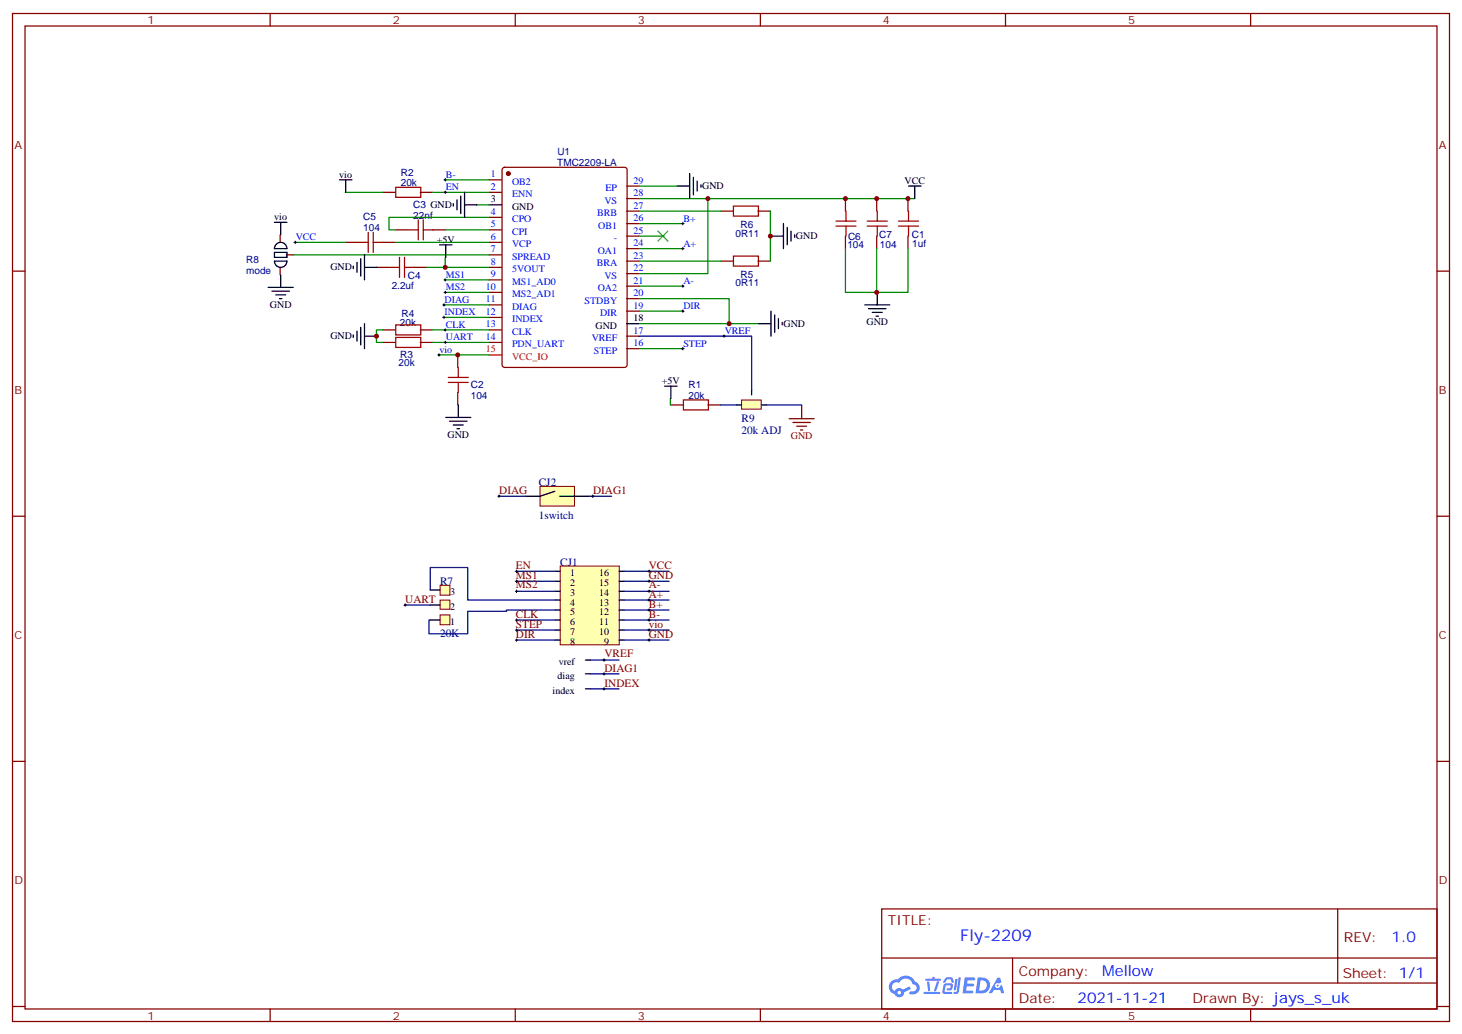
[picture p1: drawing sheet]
<svg xmlns="http://www.w3.org/2000/svg" width="412mm" height="292mm" viewBox="0 0 412 292" stroke-linecap="round" stroke-linejoin="round" font-family="sans-serif">
<g fill="none" stroke="#870000" stroke-width=".35">
<path d="M3.5 3.8h405.4v284.3h-405.4zM7.1 7.3h398.2v277.3h-398.2zM76.2 3.8v3.5M145.3 3.8v3.5M214.5 3.8v3.5M283.6 3.8v3.5M352.8 3.8v3.5M3.5 76.5h3.6M405.3 76.5h3.6M3.5 145.6h3.6M405.3 145.6h3.6M3.5 214.8h3.6"/>
<path d="M405.3 214.8h3.6M248.7 256.4h156.6v28.2h-156.6zM377.3 256.4v20.9M248.7 270.2h156.5M285.6 277.3h119.6M285.6 270.2v14.2M3.5 283.9h3.6M76.2 284.6v3.5M145.3 284.6v3.5M214.5 284.6v3.5M283.6 284.6v3.5M352.8 284.6v3.5"/>
<path d="M405.3 283.9h3.6"/>
</g>
<g fill="#5487ff">
<path d="M272.1 275.7h2.6l.3 .2-.1 .6h-2l-.1 1h1.6l.4 .4-.4 .4h-1.7l-.2 1.1 1.8 .1 .3 .3-.2 .4h-2.9z"/>
<path d="M281.4 275.8h.7l.4 1.3-.7 .3a.74 .74 0 0 0-1.1 .3 .74 .74 0 0 0 .5 1.1 .74 .74 0 0 0 .9-.7l.5-.3 .7 2.4h-.9l-.2-1h-1.9l-.5 1h-.9z"/>
<path d="M269.5 276.2h.6l-.4 2.9a.31 .31 0 0 1-.3 .3 .31 .31 0 0 1-.3-.3z"/>
<path d="M270.4 275.7h.6l-.5 4a.89 .89 0 0 1-.7 .7 .89 .89 0 0 1-.9-.3l1-.5z"/>
<path d="M266.8 275.9l.6-.2 1.2 .1 .5 1.3-.6 .1-.4-.9-1 .1a.95 .95 0 0 1-1 .8l-.1-.2z"/>
<path d="M266.4 277.6l1.8-.2a.89 .89 0 0 1 .4 1.5l-.3 .4-1 .1a.29 .29 0 0 1-.3-.4 .29 .29 0 0 1 .3-.2h.7l.2-.8h-1.4l-.4 1.8h1.9a.29 .29 0 0 1 .3 .3 .29 .29 0 0 1-.3 .3h-2l-.4-.3 .2-2.1z"/>
<path d="M260.5 279.8h4.4a.3 .3 0 0 1 .3 .3 .3 .3 0 0 1-.3 .3h-4.3z"/>
<path d="M264.3 276.9h.6l-.5 1.6a1.02 1.02 0 0 1-.7 1.2l-.2-.3z"/>
<path d="M261.5 276.9h.6l.3 2.4-.3 .3-.3-.2z"/>
<path d="M261.1 276.1h1.9l.2-.5h.5l-.1 .5h1.5a.29 .29 0 0 1 .3 .3 .29 .29 0 0 1-.3 .3h-3.9z"/>
<path d="M275.8 275.7l-.6 4.5h1.4a2.27 2.27 0 0 0 2.7-2.3 2.27 2.27 0 0 0-2.7-2.2zM276.6 276.5a1.5 1.5 0 0 1 1.8 1.6 1.5 1.5 0 0 1-1.9 1.3h-.3z"/>
<path d="M251.4 276.9a2.09 2.09 0 0 0 1 3.5 1.37 1.37 0 0 0 1.5 .9 1.37 1.37 0 0 0 1.1-1.4l2-1-.5-.7-1.8 1a1.4 1.4 0 0 0-2.3 .4 1.32 1.32 0 0 1-.6-1.9 1.32 1.32 0 0 1 1.9-.4 2.02 2.02 0 0 1 2-1.3 2.02 2.02 0 0 1 1.8 1.6 1.09 1.09 0 0 1 1.1 1.4 1.09 1.09 0 0 1-1.6 .7 .41 .41 0 0 0-.5 .3 .41 .41 0 0 0 .4 .5 1.89 1.89 0 0 0 2.4-1.2 1.89 1.89 0 0 0-1.2-2.4 2.98 2.98 0 0 0-5-.6l-1 .1zM253.2 280a.52 .52 0 0 1 1 0 .52 .52 0 0 1-1 0z"/>
<circle cx="281.4" cy="278" r=".28"/>
</g>
<path d="M152.3 137.2h9.8v5.6h-9.8z" fill="#ffffb0" stroke="#800000" stroke-width=".28"/>
<path d="M156.5 138.6l-4.2 1.4h-4.1M157.9 140h8.3" fill="none" stroke="#000" stroke-width=".35"/>
<path d="M209.2 112.8h5.5v2.6h-5.5z" fill="#ffffb0" stroke="#800000" stroke-width=".28"/>
<path d="M207.8 114.2h1.4M212 110v1.4M214.9 114.2h1.4" fill="none" stroke="#000" stroke-width=".35"/>
<g fill="#ffffb0" stroke="#800000" stroke-width=".28">
<path d="M124.1 169.3h2.8v2.6h-2.8z"/>
<path d="M124.1 173.5h2.8v2.7h-2.8z"/>
<path d="M124.1 165.1h2.8v2.8h-2.8z"/>
</g>
<path d="M121.4 174.9h2.7M121.4 170.7h2.7M121.4 166.4h2.7" fill="none" stroke="#000" stroke-width=".35"/>
<path d="M158 159.7h16.7v22.2h-16.7z" fill="#ffffb0" stroke="#800000" stroke-width=".28"/>
<g fill="none" stroke="#000" stroke-width=".35">
<path d="M95.8 50.7h3.5M97.5 50.7v3.6M127.9 57.4v.7M128.9 56.4v2.8M130 55.3v5M131 57.8h3.6M131 54.3v7M137.9 57.8h3.6M191 52.5h3.5M194.5 49v7M195.6 50v5M196.7 51.1v2.8"/>
<path d="M197.7 52.1v.7M256.3 52.5h3.5M258 52.5v3.5M77.4 71.2h3.5v1.4h-3.5zM77.4 73.7h3.5a1.76 1.76 0 0 1-1.7 1.7 1.76 1.76 0 0 1-1.8-1.7zM77.4 62.7h3.5M77.9 68.9a1.76 1.76 0 0 1 2-.4 1.76 1.76 0 0 1 1 1.6h-3.5zM79.2 62.7v3.6M79.2 77.5v3.6M99.6 75.1v.7M100.7 74v2.8M101.8 73v4.9"/>
<path d="M102.8 75.4h3.5M102.8 71.9v7.1M124 69.1h3.5M125.7 69.1v3.5M217.5 66.6h3.5M221 63.1v7M222.1 64.1v5M223.1 65.2v2.8M224.2 66.3v.7M75.7 81.1h7M76.7 82.1h4.9M77.8 83.2h2.8"/>
<path d="M78.8 84.2h.7M99.6 94.5v.7M100.7 93.4v2.8M101.8 92.4v4.9M102.8 91.3v7.1M102.8 94.8h3.5M176.7 91.3h3.6M213.9 91.3h3.6M217.5 87.8v7M218.5 88.8v5M219.6 89.9v2.8M220.6 90.9v.8"/>
<path d="M243.9 86h7.1M245 87.1h4.9M246 88.1h2.9M247.1 89.2h.7M247.5 82.5v3.5M125.7 117.8h7.1M126.8 118.8h4.9M127.9 119.9h2.8M129.3 114.2v3.6M187.5 108.9h3.5M189.2 108.9v3.6M128.9 120.9h.7"/>
<path d="M156.6 161.1h1.4M156.6 164h1.4M156.6 166.8h1.4M156.6 169.3h1.4M156.6 172.1h1.4M156.6 174.9h1.4M156.6 177.7h1.4M174.6 161.1h1.4M174.6 164h1.4M174.6 166.8h1.4M174.6 169.3h1.4M174.6 172.1h1.4"/>
<path d="M174.6 174.9h1.4M174.6 177.7h1.4M156.6 180.6h1.4M165.1 186.2h1.4M165.1 190.1h1.4M165.1 194.3h1.4M174.6 180.6h1.4"/>
</g>
<g fill="none" stroke="#870000" stroke-width=".35">
<path d="M107.9 54.3h3.6M118.5 54.3h3.6M137.9 50.7h3.6M137.9 54.3h3.6M141.9 47.4l.4-.2h33.9l.6 .4 .1 55.3-.5 .7h-34.1l-.6-.4-.1-55.3zM176.7 59.5h3.6M176.7 56h3.6M176.7 52.5h3.6M203.2 59.5h3.5M213.8 59.5h3.5M238.5 56v3.5M247.3 56v3.5"/>
<path d="M256.1 56v3.5M79 66.3v2.1M79 75.4v2.1M80.8 71.9h2.1M97.4 68.4h3.5M106.2 75.4h3.5M107.9 68.4h3.6M111.5 64.8h3.5M116.8 75.4h3.5M122.1 64.8h3.5M137.9 71.9h3.6M137.9 61.3h3.6"/>
<path d="M137.9 64.8h3.6M137.9 68.4h3.6M137.9 75.4h3.6M137.9 79h3.6M176.7 77.2h3.6M176.7 73.7h3.6M176.7 70.1h3.6M176.7 66.6h3.6M176.7 63.1h3.6M203.2 73.7h3.5M213.8 73.7h3.5M238.5 66.6v3.5"/>
<path d="M247.3 66.6v3.5M256.1 66.6v3.5M107.9 93.1h3.6M107.9 96.6h3.6M118.5 93.1h3.6M118.5 96.6h3.6M137.9 82.5h3.6M137.9 86h3.6M137.9 89.5h3.6M137.9 93.1h3.6M137.9 96.6h3.6M176.7 98.4h3.6"/>
<path d="M176.7 94.8h3.6M176.7 87.8h3.6M176.7 84.2h3.6M176.7 80.7h3.6M129.1 100.1v3.5M129.1 110.7v3.5M189.1 114.2h3.5M199.7 114.2h3.5"/>
</g>
<circle cx="143.4" cy="49" r=".53" fill="#870000" stroke="#870000" stroke-width=".35"/>
<path d="M137.9 100.1h3.6" fill="none" stroke="#f00" stroke-width=".35"/>
<g fill="none" stroke="#a10000" stroke-width=".35">
<path d="M111.6 52.8h7.1v2.9h-7.1zM206.9 58.1h7v2.9h-7zM238.6 59.5v2.9M247.5 59.5v2.9M256.3 59.5v2.9M101.1 68.4h2.8M103.9 65.5v5.7M105.3 65.5v5.7M105.3 68.4h2.8M109.9 75.4h2.8M112.7 72.6v5.6M114.1 72.6v5.6"/>
<path d="M114.1 75.4h2.8M115.2 64.8h2.8M118 62v5.7M119.4 62v5.7M119.4 64.8h2.8M206.9 72.2h7v2.9h-7zM235.8 62.4h5.7M235.8 63.8h5.7M238.6 63.8v2.8M244.6 62.4h5.7M244.6 63.8h5.7M247.5 63.8v2.8"/>
<path d="M253.5 62.4h5.6M253.5 63.8h5.6M256.3 63.8v2.8M111.6 91.7h7.1v2.8h-7.1zM111.6 95.2h7.1v2.8h-7.1zM126.5 106.5h5.6M126.5 107.9h5.6M129.3 103.6v2.9M129.3 107.9v2.8M192.8 112.8h7v2.8h-7z"/>
</g>
<g fill="none" stroke="#000080" stroke-width=".35">
<path d="M180.3 94.8h31.7v15.2M203.2 114.2h4.6M216.3 114.2h9.8v.4M140.8 140h7.4M166.2 140h6.3M114.3 170.7h7.1M121.4 166.4v-6.3h10.5v9.2h24.7M145.7 177.7h10.9M145.7 174.9h10.9M145.7 166.8h10.9M145.7 164h10.9M145.7 161.1h10.9"/>
<path d="M156.6 172.1h-13.7v.3h-11v6.4h-10.9v-3.9h.4M176 177.7h12.7M176 174.9h12.7M176 172.1h12.7M176 169.3h12.7M176 166.8h12.7M176 164h12.7M176 161.1h12.7M145.7 180.6h10.9M166.5 194.3h8.1M166.5 190.1h8.1M166.5 186.2h8.1"/>
<path d="M176 180.6h12.7"/>
</g>
<g fill="none" stroke="#000" stroke-width=".28">
<path d="M125.2 54.3h.7M125.2 50.7h.7M125.6 50.4v.7M125.6 53.9v.7M82.9 68.4h.7M83.3 68v.7M125.2 79h.7M125.6 78.6v.7M192.3 63.1h.7M192.3 70.1h.7M192.6 62.7v.7M192.6 69.8v.7"/>
<path d="M123.8 99.8v.7M124.9 86h.7M124.9 89.5h.7M125.2 85.7v.7M125.2 89.2v.7M125.2 96.6h.7M125.2 93.1h.7M125.2 82.5h.7M125.6 82.1v.7M125.6 92.7v.7M125.6 96.2v.7M192.3 98.4h.7"/>
<path d="M192.3 87.8h.7M192.3 80.7h.7M192.6 80.4v.7M192.6 87.4v.7M192.6 98v.7M203.9 94.8h.7M204.3 94.5v.7M123.5 100.1h.7M140.4 140h.7M140.8 139.6v.7M166.9 140h.7M167.2 139.6v.7"/>
<path d="M113.9 170.7h.8M114.3 170.3v.7M145.3 177.7h.7M145.3 174.9h.7M145.3 166.8h.7M145.3 164h.7M145.3 161.1h.7M145.7 160.8v.7M145.7 163.6v.7M145.7 166.4v.7M145.7 174.6v.7M145.7 177.4v.7"/>
<path d="M182.7 177.7h.7M182.7 174.9h.7M182.7 172.1h.7M182.7 169.3h.7M182.7 166.8h.7M182.7 164h.7M182.7 161.1h.7M183.1 160.8v.7M183.1 163.6v.7M183.1 166.4v.7M183.1 168.9v.7M183.1 171.7v.7"/>
<path d="M183.1 174.6v.7M183.1 177.4v.7M145.3 180.6h.7M145.7 180.2v.7M170 194.3h.7M170 190.1h.7M170 186.2h.7M170.4 185.8v.7M170.4 189.7v.7M170.4 194v.7M182.7 180.6h.7M183.1 180.2v.7"/>
</g>
<g fill="none" stroke="#008700" stroke-width=".35">
<path d="M97.4 54.3h10.5M122.1 54.3h15.8M125.6 50.7h12.3M134.4 57.8h3.5M180.3 52.5h10.6M180.3 59.5h22.9M180.3 56h77.6M199.7 56v21.2h-19.4M217.3 59.5v14.2M82.9 71.9h55M83.3 68.4h14.1M111.5 68.4h26.4"/>
<path d="M120.3 75.4h17.6M125.6 72.6v2.8M125.6 64.8h12.3M125.6 79h12.3M137.9 61.3h-28.2v3.5h1.8M180.3 73.7h22.9M180.3 63.1h12.3M180.3 70.1h12.3M180.3 66.6h7M238.5 70.1v12.4h17.6v-12.4M247.3 70.1v12.4M107.9 93.1h-1.7v3.5h1.7"/>
<path d="M122.1 96.6h15.8M122.1 93.1h15.8M125.2 86h12.7M125.2 89.5h12.7M125.6 82.5h12.3M180.3 84.2h25.4v7.1M180.3 91.3h33.5M180.3 98.4h12.3M180.3 87.8h12.3M180.3 80.7h12.3M123.8 100.1h14.1M189.1 112.5v1.7"/>
</g>
<path d="M222.6 118.1h7.1M223.7 119.2h4.9M226.1 114.6v3.5M224.7 120.2h2.8M225.8 121.3h.7" fill="none" stroke="#800000" stroke-width=".35"/>
<path d="M185.6 65.2l2.8 2.8M188.4 65.2l-2.8 2.8" fill="none" stroke="#3c3" stroke-width=".35"/>
<g fill="#800000">
<circle cx="256.1" cy="56" r=".71"/>
<circle cx="247.3" cy="56" r=".71"/>
<circle cx="247.3" cy="82.5" r=".71"/>
<circle cx="238.5" cy="56" r=".71"/>
<circle cx="217.3" cy="66.6" r=".71"/>
<circle cx="205.7" cy="91.3" r=".71"/>
<circle cx="199.7" cy="56" r=".71"/>
<circle cx="129.1" cy="100.1" r=".71"/>
<circle cx="125.6" cy="75.4" r=".71"/>
<circle cx="106.2" cy="94.8" r=".71"/>
</g>
<text font-size="4.6" fill="#00f" x="270.8" y="265.4">Fly-2209</text>
<g font-size="4.2" fill="#00f">
<text x="392.5" y="265.7">1.0</text>
<text x="310.9" y="275.2">Mellow</text>
<text x="304" y="283">2021-11-21</text>
</g>
<g font-size="3.9" fill="#800">
<text x="250.5" y="261">TITLE:</text>
<text x="379.1" y="265.7">REV:</text>
<text x="287.4" y="275.2">Company:</text>
<text x="378.7" y="275.8">Sheet: 1/1</text>
<text x="287.4" y="282.9">Date:</text>
<text x="336.4" y="282.9">Drawn By: jays_s_uk</text>
</g>
<g font-size="3.2" fill="#800">
<text x="41.6" y="6.8">1</text>
<text x="110.8" y="6.8">2</text>
<text x="179.9" y="6.8">3</text>
<text x="249.1" y="6.8">4</text>
<text x="318.2" y="6.8">5</text>
<text x="4.1" y="41.9">A</text>
<text x="405.9" y="41.9">A</text>
<text x="4.1" y="111.1">B</text>
<text x="405.9" y="111.1">B</text>
<text x="4.1" y="180.2">C</text>
<text x="405.9" y="180.2">C</text>
<text x="4.1" y="249.3">D</text>
<text x="405.9" y="249.3">D</text>
<text x="41.6" y="287.6">1</text>
<text x="110.8" y="287.6">2</text>
<text x="179.9" y="287.6">3</text>
<text x="249.1" y="287.6">4</text>
<text x="318.2" y="287.6">5</text>
</g>
<g font-size="3.2" fill="#000080">
<text x="209.2" y="118.9">R9</text>
<text x="209.2" y="122.5">20k ADJ</text>
<text x="152" y="137.2">CJ2</text>
<text x="152" y="146.3">1switch</text>
<text x="158" y="159.7">CJ1</text>
<text x="124.1" y="165.1">R7</text>
<text x="124.1" y="179.8">20K</text>
</g>
<g font-size="3.2" fill="#800000">
<text x="140.8" y="139.3">DIAG</text>
<text x="167.3" y="139.3">DIAG1</text>
<text x="145.5" y="160.4">EN</text>
<text x="183" y="160.4">VCC</text>
<text x="145.5" y="166">MS2</text>
<text x="145.5" y="163.2">MS1</text>
<text x="183" y="166">A-</text>
<text x="183" y="163.2">GND</text>
<text x="114.3" y="170">UART</text>
<text x="183" y="171.5">B+</text>
<text x="183" y="168.8">A+</text>
<text x="145.5" y="179.9">DIR</text>
<text x="145.5" y="177.1">STEP</text>
<text x="145.5" y="174.3">CLK</text>
<text x="183" y="179.9">GND</text>
<text x="183" y="177.1">vio</text>
<text x="183" y="174.3">B-</text>
<text x="170.5" y="185.4">VREF</text>
<text x="170.5" y="189.6">DIAG1</text>
<text x="170.5" y="193.8">INDEX</text>
</g>
<g font-size="2.8" fill="#000080">
<text x="157.2" y="47">TMC2209-LA</text>
<text x="157.2" y="43.7">U1</text>
<text x="113.1" y="52.6">20k</text>
<text x="113.1" y="49.6">R2</text>
<text x="116.6" y="58.8">C3 GND</text>
<text x="102.5" y="65.3">104</text>
<text x="102.5" y="62.1">C5</text>
<text x="116.6" y="61.7">22nf</text>
<text x="208.9" y="64.4">R6</text>
<text x="207.5" y="66.8">0R11</text>
<text x="239" y="70">104</text>
<text x="239.2" y="67.6">C6</text>
<text x="248" y="67.2">C7</text>
<text x="248.2" y="70">104</text>
<text x="257.2" y="67.2">C1</text>
<text x="257.3" y="69.7">1uf</text>
<text x="69.4" y="77.2">mode</text>
<text x="69.4" y="74.1">R8</text>
<text x="110.5" y="81.7">2.2uf</text>
<text x="115" y="78.8">C4</text>
<text x="207.5" y="80.6">0R11</text>
<text x="208.9" y="78.5">R5</text>
<text x="113.3" y="89.4">R4</text>
<text x="112.8" y="91.9">20k</text>
<text x="112.9" y="101.1">R3</text>
<text x="112.5" y="103.2">20k</text>
<text x="132.8" y="112.6">104</text>
<text x="132.8" y="109.4">C2</text>
<text x="194.2" y="112.5">20k</text>
<text x="194.2" y="109.6">R1</text>
</g>
<g font-size="2.8">
<text x="95.7" y="50.2">vio</text>
<text x="198.1" y="53.3">GND</text>
<text x="255.2" y="51.9">VCC</text>
<text x="138.4" y="57.1">3</text>
<text x="144.4" y="59.2">GND</text>
<text x="77.4" y="62.2">vio</text>
<text x="123.2" y="68.5">+5V</text>
<text x="224.5" y="67.5">GND</text>
<text x="93.2" y="76.3">GND</text>
<text x="76.1" y="86.9">GND</text>
<text x="93.2" y="95.7">GND</text>
<text x="168" y="92.7">GND</text>
<text x="178.7" y="90.6">18</text>
<text x="221" y="92.1">GND</text>
<text x="244.4" y="91.8">GND</text>
<text x="186.7" y="108.4">+5V</text>
<text x="126.2" y="123.5">GND</text>
<text x="127" y="167.9">3</text>
<text x="160.8" y="162.5">1</text>
<text x="160.8" y="165.3">2</text>
<text x="169" y="165.3">15</text>
<text x="169" y="162.5">16</text>
<text x="127" y="172.1">2</text>
<text x="160.8" y="168">3</text>
<text x="160.8" y="170.8">4</text>
<text x="160.8" y="173.6">5</text>
<text x="169" y="173.6">12</text>
<text x="169" y="170.8">13</text>
<text x="169" y="168">14</text>
<text x="127" y="176.3">1</text>
<text x="160.8" y="176.4">6</text>
<text x="160.8" y="179.1">7</text>
<text x="169" y="179.1">10</text>
<text x="169" y="176.4">11</text>
<text x="160.8" y="181.9">8</text>
<text x="170.5" y="181.9">9</text>
<text x="157.3" y="191.6">diag</text>
<text x="157.6" y="187.5">vref</text>
<text x="155.9" y="195.8">index</text>
</g>
<g font-size="2.8" fill="#00f">
<text x="125.7" y="53.7">EN</text>
<text x="125.7" y="50.2">B-</text>
<text x="138.4" y="50">1</text>
<text x="138.4" y="53.6">2</text>
<text x="144.4" y="52.1">OB2</text>
<text x="170.8" y="53.9">EP</text>
<text x="178.7" y="51.8">29</text>
<text x="144.4" y="55.7">ENN</text>
<text x="170.5" y="57.4">VS</text>
<text x="178.7" y="58.8">27</text>
<text x="178.7" y="55.3">28</text>
<text x="138.4" y="60.6">4</text>
<text x="138.4" y="64.1">5</text>
<text x="144.4" y="62.7">CPO</text>
<text x="168.5" y="61">BRB</text>
<text x="168.8" y="64.5">OB1</text>
<text x="178.7" y="65.9">25</text>
<text x="178.7" y="62.4">26</text>
<text x="192.8" y="62.5">B+</text>
<text x="83.4" y="67.8">VCC</text>
<text x="138.4" y="67.7">6</text>
<text x="138.4" y="71.2">7</text>
<text x="144.4" y="66.3">CPI</text>
<text x="144.4" y="69.8">VCP</text>
<text x="168.6" y="71.5">OA1</text>
<text x="173.1" y="68">-</text>
<text x="178.7" y="69.4">24</text>
<text x="192.8" y="69.6">A+</text>
<text x="138.4" y="74.7">8</text>
<text x="144.4" y="73.3">SPREAD</text>
<text x="144.4" y="76.8">5VOUT</text>
<text x="168.3" y="75.1">BRA</text>
<text x="178.7" y="76.5">22</text>
<text x="178.7" y="73">23</text>
<text x="125.7" y="81.9">MS2</text>
<text x="125.7" y="78.4">MS1</text>
<text x="137" y="81.8">10</text>
<text x="138.4" y="78.2">9</text>
<text x="144.4" y="80.4">MS1_AD0</text>
<text x="144.4" y="83.9">MS2_AD1</text>
<text x="168.6" y="82.1">OA2</text>
<text x="170.5" y="78.6">VS</text>
<text x="178.7" y="83.5">20</text>
<text x="178.7" y="80">21</text>
<text x="192.8" y="80.2">A-</text>
<text x="125.4" y="85.4">DIAG</text>
<text x="125.4" y="89">INDEX</text>
<text x="137" y="85.3">11</text>
<text x="137" y="88.8">12</text>
<text x="144.4" y="87.4">DIAG</text>
<text x="164.9" y="85.7">STDBY</text>
<text x="169.2" y="89.2">DIR</text>
<text x="178.7" y="87.1">19</text>
<text x="192.8" y="87.2">DIR</text>
<text x="125.7" y="92.5">CLK</text>
<text x="137" y="92.4">13</text>
<text x="137" y="95.9">14</text>
<text x="144.4" y="90.9">INDEX</text>
<text x="144.4" y="94.5">CLK</text>
<text x="178.7" y="94.1">17</text>
<text x="204.4" y="94.3">VREF</text>
<text x="124" y="99.6">vio</text>
<text x="125.7" y="96">UART</text>
<text x="144.4" y="98">PDN_UART</text>
<text x="166.9" y="96.2">VREF</text>
<text x="167.5" y="99.8">STEP</text>
<text x="178.7" y="97.6">16</text>
<text x="192.8" y="97.8">STEP</text>
</g>
<g font-size="2.8" fill="#f00">
<text x="137" y="99.4">15</text>
<text x="144.4" y="101.5">VCC_IO</text>
</g>
<text font-size="2.8" fill="#800000" x="223.1" y="123.9">GND</text>
</svg>
